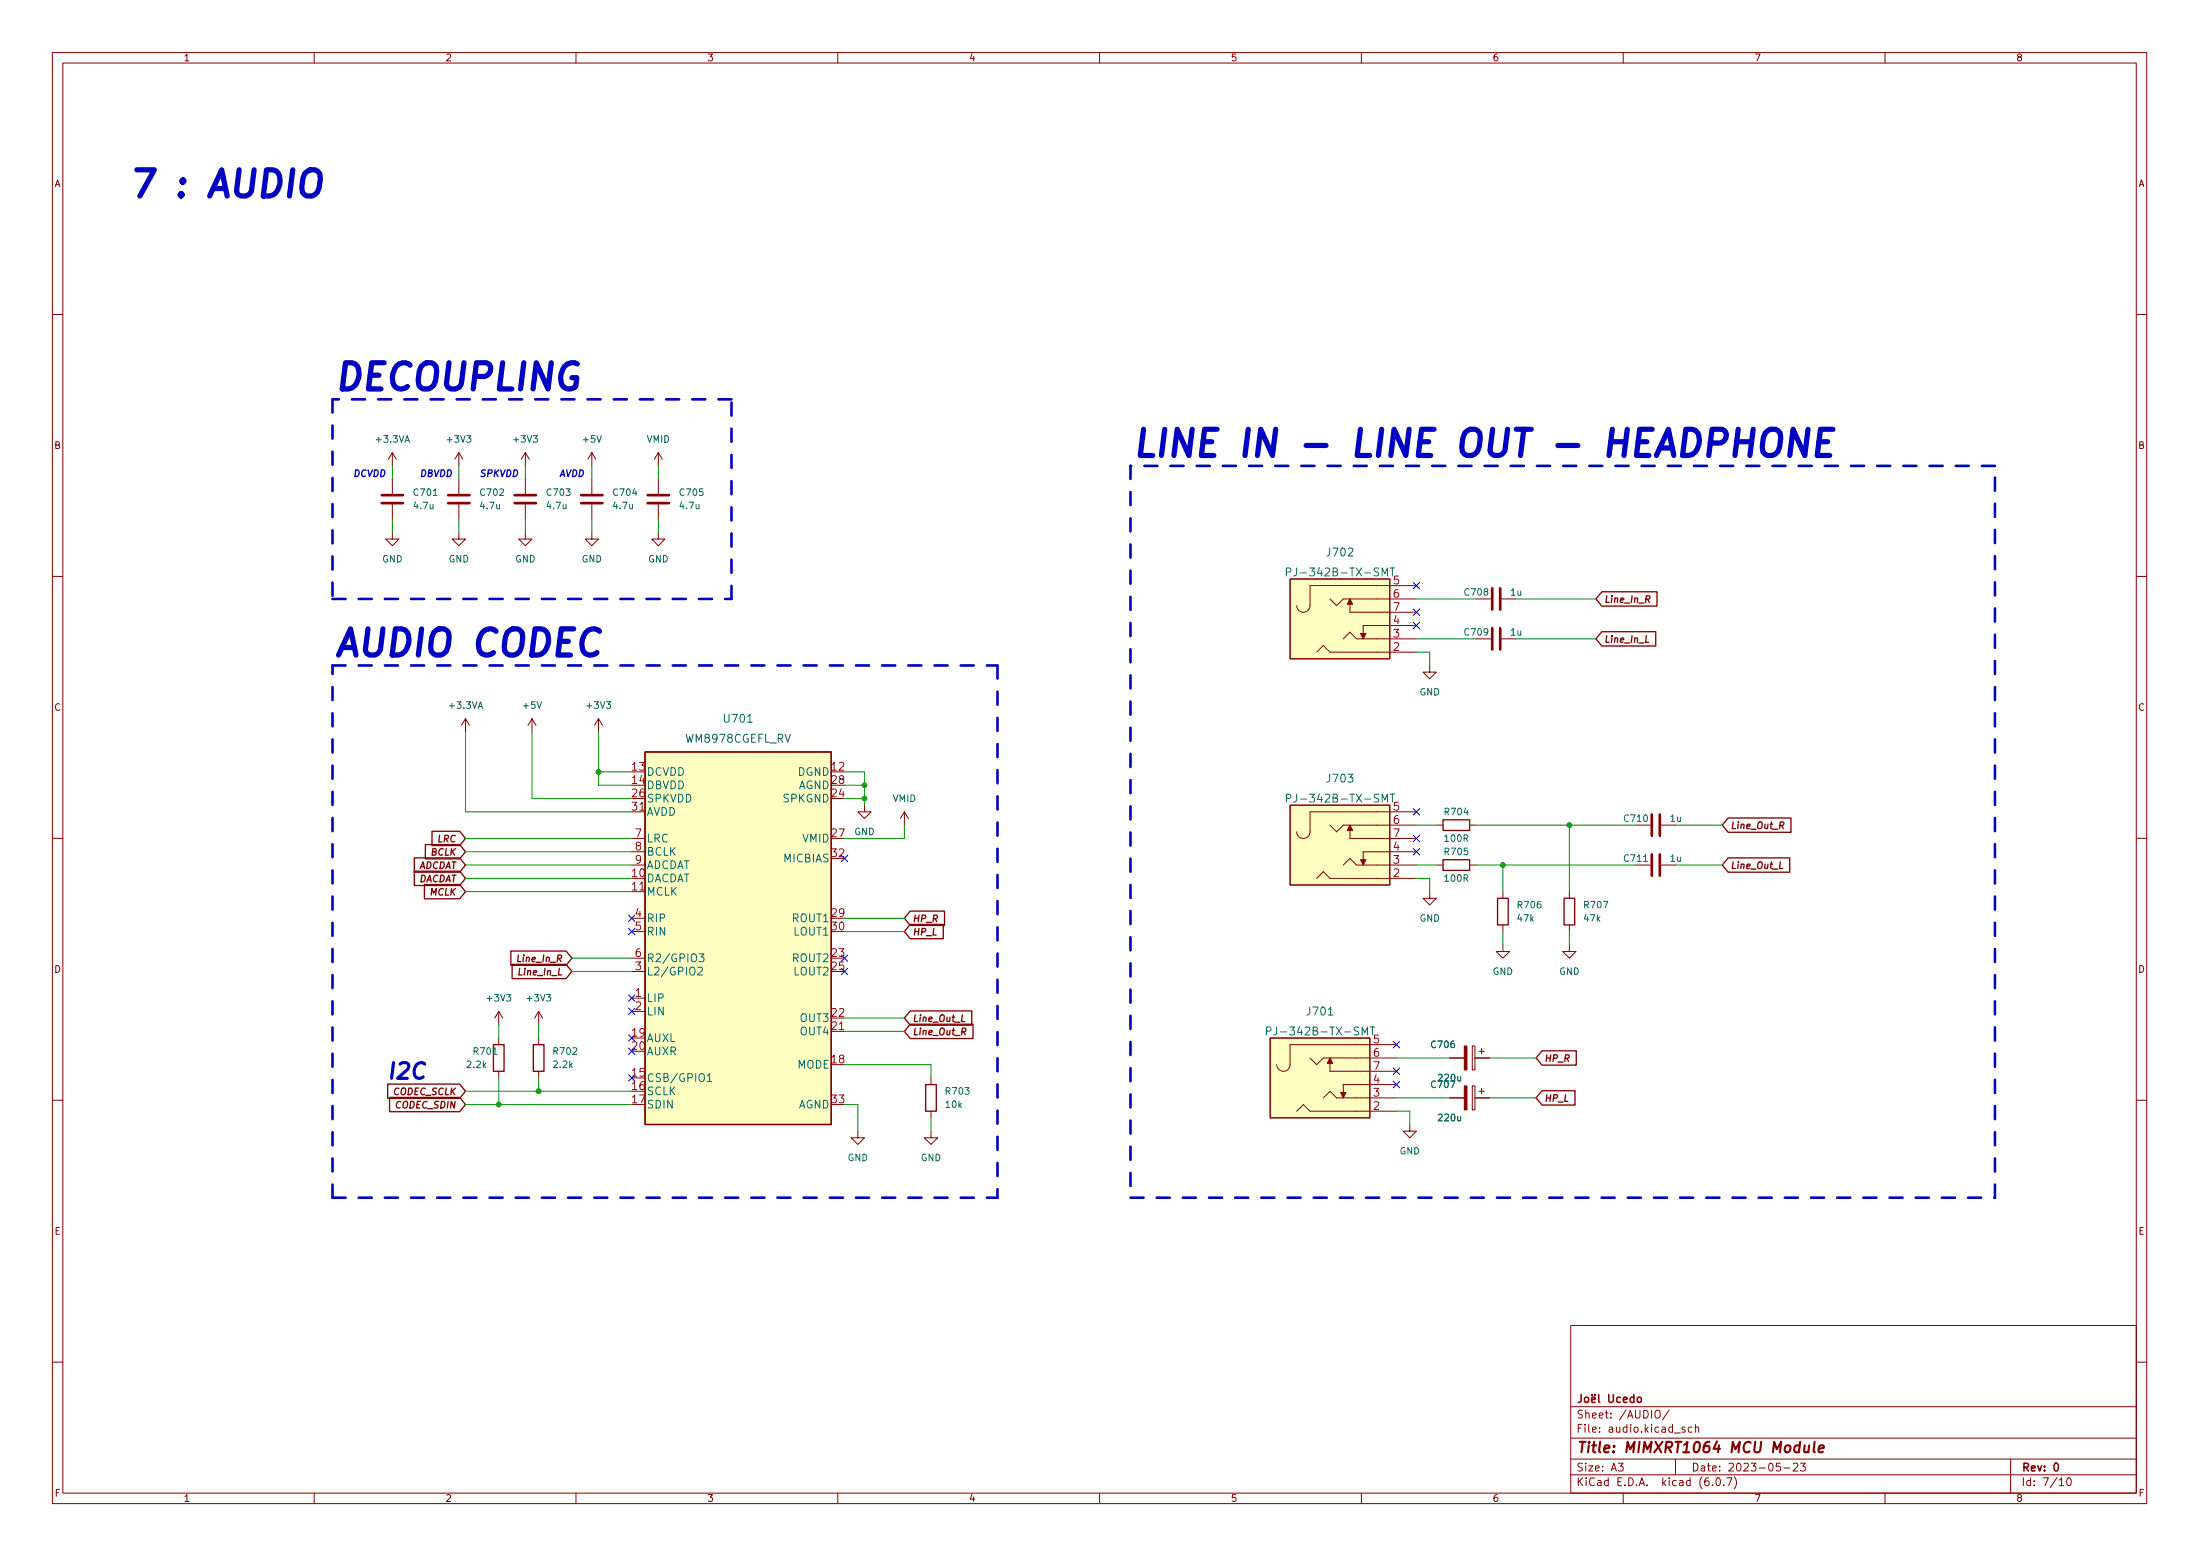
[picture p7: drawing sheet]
<svg xmlns="http://www.w3.org/2000/svg" width="420mm" height="297mm" viewBox="0 0 420 297" stroke-linecap="round" stroke-linejoin="round" font-family="sans-serif">
<g fill="none" stroke="#840000" stroke-width=".19">
<path d="M10 10h400v277h-400zM12 12h396v273h-396zM60 10v2M110 10v2M160 10v2M210 10v2M260 10v2M310 10v2M360 10v2M10 60h2M408 60h2M74.9 86.4v2.5"/>
<path d="M74.9 91.5v2.8M74.9 96.3v2.8M74.9 86.4l-.7 1.3M74.9 86.4l.8 1.3M87.6 86.4v2.5M87.6 91.5v2.8M87.6 96.3v2.8M87.6 86.4l-.7 1.3M87.6 86.4l.8 1.3M100.3 86.4v2.5M100.3 91.5v2.8M100.3 96.3v2.8"/>
<path d="M100.3 86.4l-.7 1.3M100.3 86.4l.8 1.3M113 86.4v2.5M113 91.5v2.8M113 96.3v2.8M113 86.4l-.7 1.3M113 86.4l.8 1.3M125.7 86.4v2.5M125.7 91.5v2.8M125.7 96.3v2.8M125.7 86.4l-.7 1.3M125.7 86.4l.8 1.3"/>
<path d="M10 110h2M74.9 101.6v1.3h1.3l-1.3 1.3-1.2-1.3h1.2M87.6 101.6v1.3h1.3l-1.3 1.3-1.2-1.3h1.2M100.3 101.6v1.3h1.3l-1.3 1.3-1.2-1.3h1.2M113 101.6v1.3h1.3l-1.3 1.3-1.2-1.3h1.2M125.7 101.6v1.3h1.3l-1.3 1.3-1.2-1.3h1.2M246.4 110.5h19v15.3h-19zM254 114.3l1.3 1.3 1.2-1.3h14M257.8 115.4v1.5h12.7M270.5 111.8h-20.3v3.8a1.27 1.27 0 0 1-1.3 1.3 1.27 1.27 0 0 1-1.3-1.3M270.5 119.4h-10.2v1.5M281.9 114.3h2.8"/>
<path d="M286.8 114.3h2.8M408 110h2M88.9 137.2l-.8 1.3M88.9 137.2v2.5M88.9 137.2l.8 1.3M101.6 137.2l-.8 1.3M101.6 137.2v2.5M101.6 137.2l.8 1.3M114.3 137.2l-.8 1.3M114.3 137.2v2.5M114.3 137.2l.8 1.3M251.5 124.5l1.2-1.3 1.3 1.3h16.5"/>
<path d="M256.5 122l1.3-1.3 1.3 1.3h11.4M273 127v1.3h1.3l-1.3 1.3-1.2-1.3h1.2M281.9 122h2.8M286.8 122h2.8M165.1 153.7v1.3h1.3l-1.3 1.2-1.3-1.2h1.3M172.7 155l-.7 1.2M172.7 155v2.5M172.7 155l.8 1.2M246.4 153.7h19v15.2h-19zM254 157.5l1.3 1.3 1.2-1.3h14M257.8 158.5v1.6h12.7M270.5 155h-20.3v3.8a1.27 1.27 0 0 1-1.3 1.3 1.27 1.27 0 0 1-1.3-1.3"/>
<path d="M274.3 157.5h1.3M280.7 157.5h1.2M312.4 157.5h2.8M317.2 157.5h2.8M10 160h2M120.6 160.1h2.6M120.6 165.1h2.6M120.6 175.3h2.6M120.6 177.8h2.6M120.6 162.6h2.6M251.5 167.7l1.2-1.3 1.3 1.3h16.5M256.5 165.1l1.3-1.2 1.3 1.2h11.4"/>
<path d="M270.5 162.6h-10.2v1.5M273 170.2v1.3h1.3l-1.3 1.3-1.2-1.3h1.2M274.3 165.1h1.3M280.7 165.1h1.2M287 170.2v1.3M287 176.6v1.2M299.7 170.2v1.3M299.7 176.6v1.2M312.4 165.1h2.8M317.2 165.1h2.8M408 160h2M95.2 193.1v2.5"/>
<path d="M95.2 198.2v1.2M95.2 193.1l-.7 1.2M95.2 193.1l.8 1.2M102.9 193.1l-.8 1.2M102.9 193.1v2.5M102.9 198.2v1.2M102.9 193.1l.7 1.2M120.6 190.5h2.6M120.6 193.1h2.6M120.6 185.5h2.6M120.6 182.9h2.6M242.6 198.2h19v15.2h-19z"/>
<path d="M266.7 199.4h-20.3v3.8a1.27 1.27 0 0 1-1.3 1.3 1.27 1.27 0 0 1-1.3-1.3M281.2 199.7h.5v4.6h-.5zM287 180.4v1.2h1.3l-1.3 1.3-1.3-1.3h1.3M299.7 180.4v1.2h1.3l-1.3 1.3-1.3-1.3h1.3M10 210h2M95.2 204.5v1.3M102.9 204.5v1.3M163.8 215.9v1.3h1.3l-1.3 1.3-1.2-1.3h1.2M177.8 215.9v1.3h1.3l-1.3 1.3-1.3-1.3h1.3M177.8 205.8v1.2M177.8 212.1v1.3M247.6 212.1l1.3-1.2 1.3 1.2h16.5"/>
<path d="M250.2 202l1.3 1.2 1.2-1.2h14M252.7 209.6l1.3-1.3 1.3 1.3h11.4M254 203v1.5h12.7M266.7 207h-10.2v1.6M269.2 214.7v1.2h1.3l-1.3 1.3-1.2-1.3h1.2M276.9 209.6h2.8M276.9 202h2.8M281.2 207.3h.5v4.6h-.5zM281.7 209.6h2.8M281.7 202h2.8M282.4 208.3h1.1M282.4 200.7h1.1"/>
<path d="M283 200.2v1M283 207.8v1M408 210h2M300 253h108v32h-108zM10 260h2M300 278.5h108M300 274.5h108M300 268.5h108M309.1 279.3h.9l-.5 .6 .4 .1v.7l-.2 .1-.6-.1M316.3 269.3a.5 .5 0 0 1 .5 0 .5 .5 0 0 1 .3 .4v.5a.5 .5 0 0 1-.5 .5 .5 .5 0 0 1-.5-.5v-.5zM318.8 269.1l-1.3 2M320 278.5v3"/>
<path d="M321.8 272.5l-.4-.1-.2 .2 .1 .2 .5 .2v.3h-.6M323.1 272.5l-.4-.1-.3 .3 .2 .6h.5M323.8 272.6l.2-.2 .4 .1v.9M323.8 271.9v1.5M340 279.3h-.7l-.1 .7 .2-.1 .5 .1 .2 .2-.1 .5-.2 .1-.6-.1M342.5 279.5l.6-.2 .2 .2 .1 .2-1 1.1h1M343.8 279.3h1l-.5 .6 .4 .1v.7l-.2 .1-.7-.1M384 278.5v6.5M408 260h2M60 285v2M110 285v2M160 285v2"/>
<path d="M210 285v2M260 285v2M300 281.5h108M310 285v2M327.1 283.5v.1M327.9 282.2l.2-.1a.8 .8 0 0 1 .5 .8 .8 .8 0 0 1-.5 .7 1 1 0 0 1-.2-1.4zM329.2 283.5v.1M329.8 282.1h1l-.7 1.5M331.2 281.9a1.72 1.72 0 0 1 0 2.3M340.7 280.2h1.2M360 285v2M393.3 282.5l.4-.4v1.5"/>
<path d="M393.3 283.6h.8M394.9 282.2l.2-.1a.8 .8 0 0 1 .5 .8 .8 .8 0 0 1-.5 .7 1 1 0 0 1-.2-1.4z"/>
</g>
<g fill="none" stroke="#840000" stroke-width=".3">
<path d="M302 266.2v1.1a.48 .48 0 0 1-.6 .4M302.8 266.8l.3-.1 .3 .3v.4l-.3 .3-.3-.1-.2-.2zM304 267.2l.7-.1-.1-.3-.4-.1-.2 .2v.7h.6M304 266.2v.2M304.6 266.2v.2M305.3 266.2v1.3l.2 .2M307.3 266.2v1.2l.2 .3h.3l.3-.3v-1.2M309.5 266.8l-.5-.1-.2 .3 .1 .6h.6M310 267.2l.8-.1-.1-.3-.4-.1-.3 .2 .1 .7h.6M312 266.8l-.4-.1-.3 .3 .2 .6h.5M312 266.2v1.5M312.8 266.8l.4-.1 .3 .3v.4l-.3 .3-.4-.1-.1-.2z"/>
<path d="M392.4 279.5l.2-.2a.8 .8 0 0 1 .5 .8 .8 .8 0 0 1-.5 .7l-.2-.1-.1-.5z"/>
</g>
<path d="M344.7 275.9l-.1 1.2a.57 .57 0 0 0 .8 0M345.5 275.9l-.1 1.3M346.6 275.2l-.3 1.8 .3 .2M347.3 276.6l1-.2v-.4l-.6-.1-.3 .3v.9h.7" fill="none" stroke="#840000" stroke-width=".4"/>
<g fill="none" stroke="#840000" stroke-width=".25">
<path d="M305.9 113h10.6v2.7h-10.6l-1.1-1.4zM305.9 120.6h10.3v2.7h-10.3l-1.1-1.3zM82.5 158.7h5.3l1.1 1.4-1.1 1.3h-5.3zM123.2 143.5h35.5v71.2h-35.5zM275.6 156.5h5.1v2h-5.1zM330 156.2h12v2.7h-12l-1.1-1.4zM79.1 163.8h8.7l1.1 1.3-1.1 1.4h-8.7zM79.1 166.3h8.7l1.1 1.4-1.1 1.3h-8.7zM81.1 168.9h6.7l1.1 1.3-1.1 1.4h-6.7zM81.2 161.2h6.6l1.1 1.4-1.1 1.4h-6.6zM173.8 176.5h6.3v2.7h-6.3l-1.1-1.4zM173.8 173.9h6.6v2.8h-6.6l-1.1-1.4z"/>
<path d="M275.6 164.1h5.1v2.1h-5.1zM286 171.5h2v5.1h-2zM298.7 171.5h2v5.1h-2zM330 163.8h11.8v2.7h-11.8l-1.1-1.4zM94.2 199.4h2.1v5.1h-2.1zM97.6 181.6h10.5l1.1 1.3-1.1 1.4h-10.5zM97.8 184.1h10.3l1.1 1.4-1.1 1.3h-10.3zM99 182.3l-.1 1.3h.6M101.9 199.4h2v5.1h-2zM173.8 195.5h12v2.8h-12l-1.1-1.4zM173.8 193h11.8v2.7h-11.8l-1.1-1.4zM74 207h13.8l1.1 1.3-1.1 1.4h-13.8z"/>
<path d="M74.4 209.5h13.4l1.1 1.4-1.1 1.3h-13.4zM176.8 207h2v5.1h-2zM294.5 200.6h6.5v2.7h-6.5l-1.1-1.3zM294.5 208.2h6.3v2.8h-6.3l-1.1-1.4z"/>
</g>
<g fill="#ffffc2" stroke="#ffffc2" stroke-width=".19">
<path d="M242.6 198.2h19v15.2h-19z"/>
<path d="M123.2 143.5h35.5v71.2h-35.5z"/>
<path d="M246.4 153.7h19v15.2h-19z"/>
<path d="M246.4 110.5h19v15.3h-19z"/>
</g>
<g fill="#840000" stroke="#840000" stroke-width=".19">
<path d="M254 202l.5 1h-1z"/>
<path d="M256 208.6h1l-.5 1z"/>
<path d="M279.7 207.3h.5v4.6h-.5z"/>
<path d="M279.7 199.7h.5v4.6h-.5z"/>
<path d="M257.8 157.5l.5 1h-1z"/>
<path d="M259.8 164.1h1.1l-.6 1z"/>
<path d="M257.8 114.3l.5 1.1h-1z"/>
<path d="M259.8 120.9h1.1l-.6 1.1z"/>
</g>
<g fill="none" stroke="#006464" stroke-width=".19">
<path d="M245.7 109.2l.7-.1 .1-.2v-.3l-.2-.2h-.6v1.5M264 109.9v-1.5l.5 1.1 .5-1.1v1.5M265.5 108.4h.9M265.9 108.4v1.5M245.7 152.4l.7-.1 .1-.2v-.4l-.2-.1h-.6v1.5M264 153.1v-1.5l.5 1.1 .5-1.1v1.5M265.5 151.6h.9M265.9 151.6v1.5M133.3 184.8l.6-.2 .2 .2 .1 .3-1 1h1M133.5 182.1h.9l-.5 .6 .5 .1v.7l-.2 .1-.7-.1M241.9 196.9l.7-.1 .1-.2v-.4l-.3-.1h-.5v1.5M260.1 197.6v-1.5l.6 1 .5-1v1.5"/>
<path d="M261.7 196.1h.8M262.1 196.1v1.5M135.1 205.4l.4-.4v1.5M135.1 206.5h.8"/>
</g>
<g fill="none" stroke="#840000" stroke-width=".51">
<path d="M72.9 96h4.1M72.9 94.5h4.1M85.6 96h4.1M85.6 94.5h4.1M98.3 96h4.1M98.3 94.5h4.1M111 96h4.1M111 94.5h4.1M123.7 96h4.1M123.7 94.5h4.1M285 112.3v4.1M285 119.9v4.1"/>
<path d="M286.5 112.3v4.1M286.5 119.9v4.1M315.5 155.5v4M317 155.5v4M315.5 163.1v4.1M317 163.1v4.1"/>
</g>
<path d="M58.2 33.1a1.73 1.73 0 0 1 2.9 0l.1 1-.2 1.7a1.77 1.77 0 0 1-1.3 1.6 1.77 1.77 0 0 1-1.9-.7l-.2-.9 .2-1.7zM331.7 84.3h2.8M334.8 81.9l-.6 5M337.1 82.7a1.72 1.72 0 0 1 2.9 0l.1 .9-.2 1.7a1.77 1.77 0 0 1-1.3 1.6 1.77 1.77 0 0 1-1.9-.7l-.2-.9 .3-1.7zM345.3 81.9l-.6 5-2.3-5-.6 5M347.4 84.3h1.6M350.1 81.9h-2.4l-.6 5h2.3" fill="none" stroke="#0000c2" stroke-width="1"/>
<path d="M63.5 76.2v38.1M139.7 76.2h-76.2M215.9 88.9v139.7M381 88.9h-165.1M63.5 114.3h76.2M139.7 114.3v-38.1M63.5 127h127M190.5 127v101.6M63.5 228.6v-101.6M63.5 228.6h127M215.9 228.6h165.1M381 228.6v-139.7" fill="none" stroke="#0000c2" stroke-width=".5" stroke-dasharray="2.5 2.5"/>
<g fill="none" stroke="#009600" stroke-width=".19">
<path d="M74.9 88.9v2.6M74.9 99.1v2.5M87.6 88.9v2.6M87.6 99.1v2.5M100.3 88.9v2.6M100.3 99.1v2.5M113 88.9v2.6M113 99.1v2.5M125.7 88.9v2.6M125.7 99.1v2.5M270.5 114.3h11.4M289.6 114.3h15.2"/>
<path d="M88.9 139.7v15.3h31.7M101.6 139.7v12.7h19M114.3 139.7v10.2h6.3M270.5 124.5h2.5v2.5M270.5 122h11.4M289.6 122h15.2M114.3 147.4h6.3M161.3 147.4h3.8v6.3M161.3 149.9h3.8M161.3 152.4h3.8M172.7 157.5v2.6h-11.4M270.5 157.5h3.8"/>
<path d="M281.9 157.5h30.5M299.7 157.5v12.7M320 157.5h8.9M88.9 167.7h31.7M88.9 170.2h31.7M88.9 165.1h31.7M88.9 160.1h31.7M88.9 162.6h31.7M161.3 177.8h11.4M161.3 175.3h11.4M270.5 167.7h2.5v2.5M270.5 165.1h3.8"/>
<path d="M281.9 165.1h30.5M287 165.1v5.1M287 177.8v2.6M299.7 177.8v2.6M320 165.1h8.9M95.2 195.6v2.6M102.9 195.6v2.6M109.2 185.5h11.4M109.2 182.9h11.4M161.3 196.9h11.4M161.3 194.3h11.4M88.9 210.9h31.7"/>
<path d="M88.9 208.3h31.7M95.2 205.8v5.1M102.9 205.8v2.5M161.3 210.9h2.5v5M161.3 203.2h16.5v2.6M177.8 213.4v2.5M266.7 212.1h2.5v2.6M266.7 202h10.2M266.7 209.6h10.2M284.5 202h8.9M284.5 209.6h8.9"/>
</g>
<g fill="none" stroke="#000084" stroke-width=".19">
<path d="M269.9 111.2l1.2 1.2M269.9 116.3l1.2 1.2M269.9 118.8l1.2 1.2M271.1 111.2l-1.2 1.2M271.1 116.3l-1.2 1.2M271.1 118.8l-1.2 1.2M269.9 159.4l1.2 1.3M269.9 154.4l1.2 1.2M271.1 159.4l-1.2 1.3M271.1 154.4l-1.2 1.2M120 174.7l1.3 1.2M120 177.2l1.3 1.2"/>
<path d="M121.3 174.7l-1.3 1.2M121.3 177.2l-1.3 1.2M160.7 163.3l1.2 1.2M161.9 163.3l-1.2 1.2M269.9 162l1.2 1.2M271.1 162l-1.2 1.2M120 189.9l1.3 1.2M120 197.5l1.3 1.3M120 192.5l1.3 1.2M121.3 189.9l-1.3 1.2M121.3 197.5l-1.3 1.3M121.3 192.5l-1.3 1.2"/>
<path d="M160.7 182.3l1.2 1.2M160.7 184.8l1.2 1.3M161.9 182.3l-1.2 1.2M161.9 184.8l-1.2 1.3M266.1 198.8l1.2 1.2M267.3 198.8l-1.2 1.2M120 200.1l1.3 1.2M120 205.2l1.3 1.2M121.3 200.1l-1.3 1.2M121.3 205.2l-1.3 1.2M266.1 203.9l1.2 1.2M266.1 206.4l1.2 1.3"/>
<path d="M267.3 203.9l-1.2 1.2M267.3 206.4l-1.2 1.3"/>
</g>
<g fill="#009600" stroke="#009600" stroke-width=".19">
<circle cx="95.2" cy="210.9" r=".46"/>
<circle cx="165.1" cy="152.4" r=".46"/>
<circle cx="165.1" cy="149.9" r=".46"/>
<circle cx="102.9" cy="208.3" r=".46"/>
<circle cx="114.3" cy="147.4" r=".46"/>
<circle cx="287" cy="165.1" r=".46"/>
<circle cx="299.7" cy="157.5" r=".46"/>
</g>
<g font-size="7" fill="#0000c2">
<text x="24.1" y="37.7">7 : AUDIO</text>
<text x="63.5" y="74.5">DECOUPLING</text>
<text x="215.9" y="87.2">LINE IN - LINE OUT - HEADPHONE</text>
<text x="63.5" y="125.3">AUDIO CODEC</text>
</g>
<text font-size="4.2" fill="#0000c2" x="73.7" y="206">I2C</text>
<text font-size="2.8" fill="#840000" x="301" y="277.3">Title: MIMXRT1064 MCU Module</text>
<g font-size="2.1" fill="#006464">
<text x="253.5" y="106.2">J702</text>
<text x="247.4" y="110">PJ-342B-TX-SMT</text>
<text x="138.4" y="138">U701</text>
<text x="131.1" y="141.8">WM8978CGEFL_RV</text>
<text x="123.4" y="148.1">DCVDD</text>
<text x="152.4" y="148.1">DGND</text>
<text x="253.5" y="149.4">J703</text>
<text x="123.4" y="150.6">DBVDD</text>
<text x="123.4" y="153.2">SPKVDD</text>
<text x="123.4" y="155.7">AVDD</text>
<text x="149.6" y="153.2">SPKGND</text>
<text x="152.4" y="150.6">AGND</text>
<text x="247.4" y="153.2">PJ-342B-TX-SMT</text>
<text x="123.4" y="160.8">LRC</text>
<text x="153.3" y="160.8">VMID</text>
<text x="123.4" y="163.3">BCLK</text>
<text x="123.4" y="165.9">ADCDAT</text>
<text x="149.7" y="164.6">MICBIAS</text>
<text x="123.4" y="168.4">DACDAT</text>
<text x="123.4" y="171">MCLK</text>
<text x="123.4" y="176">RIP</text>
<text x="123.4" y="178.6">RIN</text>
<text x="151.4" y="176">ROUT1</text>
<text x="151.7" y="178.6">LOUT1</text>
<text x="123.4" y="183.7">R2/GPIO3</text>
<text x="151.4" y="183.7">ROUT2</text>
<text x="123.4" y="191.3">LIP</text>
<text x="123.4" y="186.2">L2/GPIO2</text>
<text x="151.7" y="186.2">LOUT2</text>
<text x="123.4" y="193.8">LIN</text>
<text x="152.9" y="197.6">OUT4</text>
<text x="152.9" y="195.1">OUT3</text>
<text x="243.6" y="197.6">PJ-342B-TX-SMT</text>
<text x="249.7" y="193.8">J701</text>
<text x="123.4" y="198.9">AUXL</text>
<text x="123.4" y="201.4">AUXR</text>
<text x="152.2" y="204">MODE</text>
<text x="123.4" y="206.5">CSB/GPIO1</text>
<text x="123.4" y="209.1">SCLK</text>
<text x="123.4" y="211.6">SDIN</text>
<text x="152.4" y="211.6">AGND</text>
</g>
<g font-size="2.1" fill="#a90000">
<text x="266.1" y="111.5">5</text>
<text x="266.1" y="119.2">4</text>
<text x="266.1" y="114.1">6</text>
<text x="266.1" y="116.6">7</text>
<text x="266.1" y="124.2">2</text>
<text x="266.1" y="121.7">3</text>
<text x="120.8" y="147.1">13</text>
<text x="120.8" y="149.6">14</text>
<text x="158.9" y="147.1">12</text>
<text x="158.9" y="149.6">28</text>
<text x="120.8" y="152.2">26</text>
<text x="120.8" y="154.7">31</text>
<text x="158.9" y="152.2">24</text>
<text x="266.1" y="154.7">5</text>
<text x="121.3" y="159.8">7</text>
<text x="158.9" y="159.8">27</text>
<text x="266.1" y="157.3">6</text>
<text x="266.1" y="159.8">7</text>
<text x="120.8" y="167.4">10</text>
<text x="121.3" y="162.3">8</text>
<text x="121.3" y="164.9">9</text>
<text x="158.9" y="163.6">32</text>
<text x="266.1" y="167.4">2</text>
<text x="266.1" y="164.9">3</text>
<text x="266.1" y="162.3">4</text>
<text x="120.8" y="170">11</text>
<text x="121.3" y="175">4</text>
<text x="121.3" y="177.6">5</text>
<text x="158.9" y="175">29</text>
<text x="158.9" y="177.6">30</text>
<text x="121.3" y="185.2">3</text>
<text x="121.3" y="182.7">6</text>
<text x="158.9" y="182.7">23</text>
<text x="158.9" y="185.2">25</text>
<text x="121.3" y="190.3">1</text>
<text x="120.8" y="197.9">19</text>
<text x="121.3" y="192.8">2</text>
<text x="158.9" y="196.6">21</text>
<text x="158.9" y="194.1">22</text>
<text x="120.8" y="200.4">20</text>
<text x="158.9" y="203">18</text>
<text x="262.3" y="199.2">5</text>
<text x="262.3" y="201.7">6</text>
<text x="120.8" y="205.5">15</text>
<text x="120.8" y="208.1">16</text>
<text x="262.3" y="209.3">3</text>
<text x="262.3" y="206.8">4</text>
<text x="262.3" y="204.3">7</text>
<text x="120.8" y="210.6">17</text>
<text x="158.9" y="210.6">33</text>
<text x="262.3" y="211.9">2</text>
</g>
<g font-size="2.1" fill="#840000">
<text x="301" y="273.5">File: audio.kicad_sch</text>
<text x="301" y="270.8">Sheet: /AUDIO/</text>
<text x="301" y="280.9">Size: A3</text>
<text x="323" y="280.9">Date: 2023-05-23</text>
<text x="386" y="280.9">Rev: 0</text>
<text x="301" y="283.7">KiCad E.D.A. kicad (6.0.7)</text>
<text x="386" y="283.7">Id: 7/10</text>
</g>
<g font-size="1.8" fill="#840000">
<text x="35" y="11.7">1</text>
<text x="85" y="11.7">2</text>
<text x="135" y="11.7">3</text>
<text x="185" y="11.7">4</text>
<text x="235" y="11.7">5</text>
<text x="285" y="11.7">6</text>
<text x="335" y="11.7">7</text>
<text x="385" y="11.7">8</text>
<text x="10.3" y="35.7">A</text>
<text x="408.3" y="35.7">A</text>
<text x="10.3" y="85.7">B</text>
<text x="408.3" y="85.7">B</text>
<text x="306.2" y="115.1">Line_In_R</text>
<text x="306.2" y="122.7">Line_In_L</text>
<text x="10.3" y="135.7">C</text>
<text x="408.3" y="135.7">C</text>
<text x="83.8" y="160.8">LRC</text>
<text x="330.4" y="158.2">Line_Out_R</text>
<text x="80" y="165.9">ADCDAT</text>
<text x="82.6" y="163.3">BCLK</text>
<text x="330.4" y="165.9">Line_Out_L</text>
<text x="80" y="168.4">DACDAT</text>
<text x="82.4" y="170.9">MCLK</text>
<text x="174.1" y="178.6">HP_L</text>
<text x="174.1" y="176">HP_R</text>
<text x="10.3" y="185.7">D</text>
<text x="99.3" y="183.6">Line_In_R</text>
<text x="408.3" y="185.7">D</text>
<text x="99.5" y="186.2">Line_In_L</text>
<text x="174.1" y="197.6">Line_Out_R</text>
<text x="174.1" y="195.1">Line_Out_L</text>
<text x="294.8" y="202.7">HP_R</text>
<text x="75.3" y="209">CODEC_SCLK</text>
<text x="75.9" y="211.6">CODEC_SDIN</text>
<text x="294.8" y="210.3">HP_L</text>
<text x="10.4" y="235.7">E</text>
<text x="408.4" y="235.7">E</text>
<text x="10.4" y="285.7">F</text>
<text x="35" y="286.7">1</text>
<text x="85" y="286.7">2</text>
<text x="135" y="286.7">3</text>
<text x="185" y="286.7">4</text>
<text x="235" y="286.7">5</text>
<text x="285" y="286.7">6</text>
<text x="335" y="286.7">7</text>
<text x="385" y="286.7">8</text>
<text x="408.4" y="285.7">F</text>
</g>
<g font-size="1.8" fill="#006464">
<text x="72" y="84.5">+3.3VA</text>
<text x="85.5" y="84.5">+3V3</text>
<text x="98.2" y="84.5">+3V3</text>
<text x="111.4" y="84.5">+5V</text>
<text x="123.5" y="84.5">VMID</text>
<text x="79.2" y="94.7">C701</text>
<text x="91.9" y="94.7">C702</text>
<text x="104.6" y="94.7">C703</text>
<text x="117.3" y="94.7">C704</text>
<text x="130" y="94.7">C705</text>
<text x="79.1" y="97.2">4.7u</text>
<text x="91.8" y="97.2">4.7u</text>
<text x="104.5" y="97.2">4.7u</text>
<text x="117.2" y="97.2">4.7u</text>
<text x="129.9" y="97.2">4.7u</text>
<text x="73" y="107.4">GND</text>
<text x="85.7" y="107.4">GND</text>
<text x="98.4" y="107.4">GND</text>
<text x="111.1" y="107.4">GND</text>
<text x="123.8" y="107.4">GND</text>
<text x="279.8" y="113.7">C708</text>
<text x="288.5" y="113.7">1u</text>
<text x="279.8" y="121.3">C709</text>
<text x="288.5" y="121.3">1u</text>
<text x="85.9" y="135.3">+3.3VA</text>
<text x="100" y="135.3">+5V</text>
<text x="112.2" y="135.3">+3V3</text>
<text x="271.1" y="132.8">GND</text>
<text x="170.5" y="153.1">VMID</text>
<text x="276" y="155.6">R704</text>
<text x="163.1" y="159.4">GND</text>
<text x="276" y="160.7">100R</text>
<text x="310.3" y="156.9">C710</text>
<text x="319" y="156.9">1u</text>
<text x="276" y="163.2">R705</text>
<text x="310.3" y="164.5">C711</text>
<text x="319" y="164.5">1u</text>
<text x="276" y="168.3">100R</text>
<text x="290" y="173.4">R706</text>
<text x="302.7" y="173.4">R707</text>
<text x="271.1" y="175.9">GND</text>
<text x="289.9" y="175.9">47k</text>
<text x="302.6" y="175.9">47k</text>
<text x="93.2" y="191.2">+3V3</text>
<text x="100.8" y="191.2">+3V3</text>
<text x="285.1" y="186.1">GND</text>
<text x="297.8" y="186.1">GND</text>
<text x="89.3" y="203.9">2.2k</text>
<text x="90.6" y="201.3">R701</text>
<text x="105.8" y="203.9">2.2k</text>
<text x="105.8" y="201.3">R702</text>
<text x="273.5" y="200.1">C706</text>
<text x="180.8" y="209">R703</text>
<text x="273.5" y="207.7">C707</text>
<text x="274.8" y="206.4">220u</text>
<text x="180.7" y="211.5">10k</text>
<text x="274.8" y="214">220u</text>
<text x="161.9" y="221.7">GND</text>
<text x="175.8" y="221.7">GND</text>
<text x="267.3" y="220.4">GND</text>
</g>
<g font-size="1.8" fill="#0000c2">
<text x="67.3" y="91">DCVDD</text>
<text x="80" y="91">DBVDD</text>
<text x="91.4" y="91">SPKVDD</text>
<text x="106.7" y="91">AVDD</text>
</g>
</svg>
